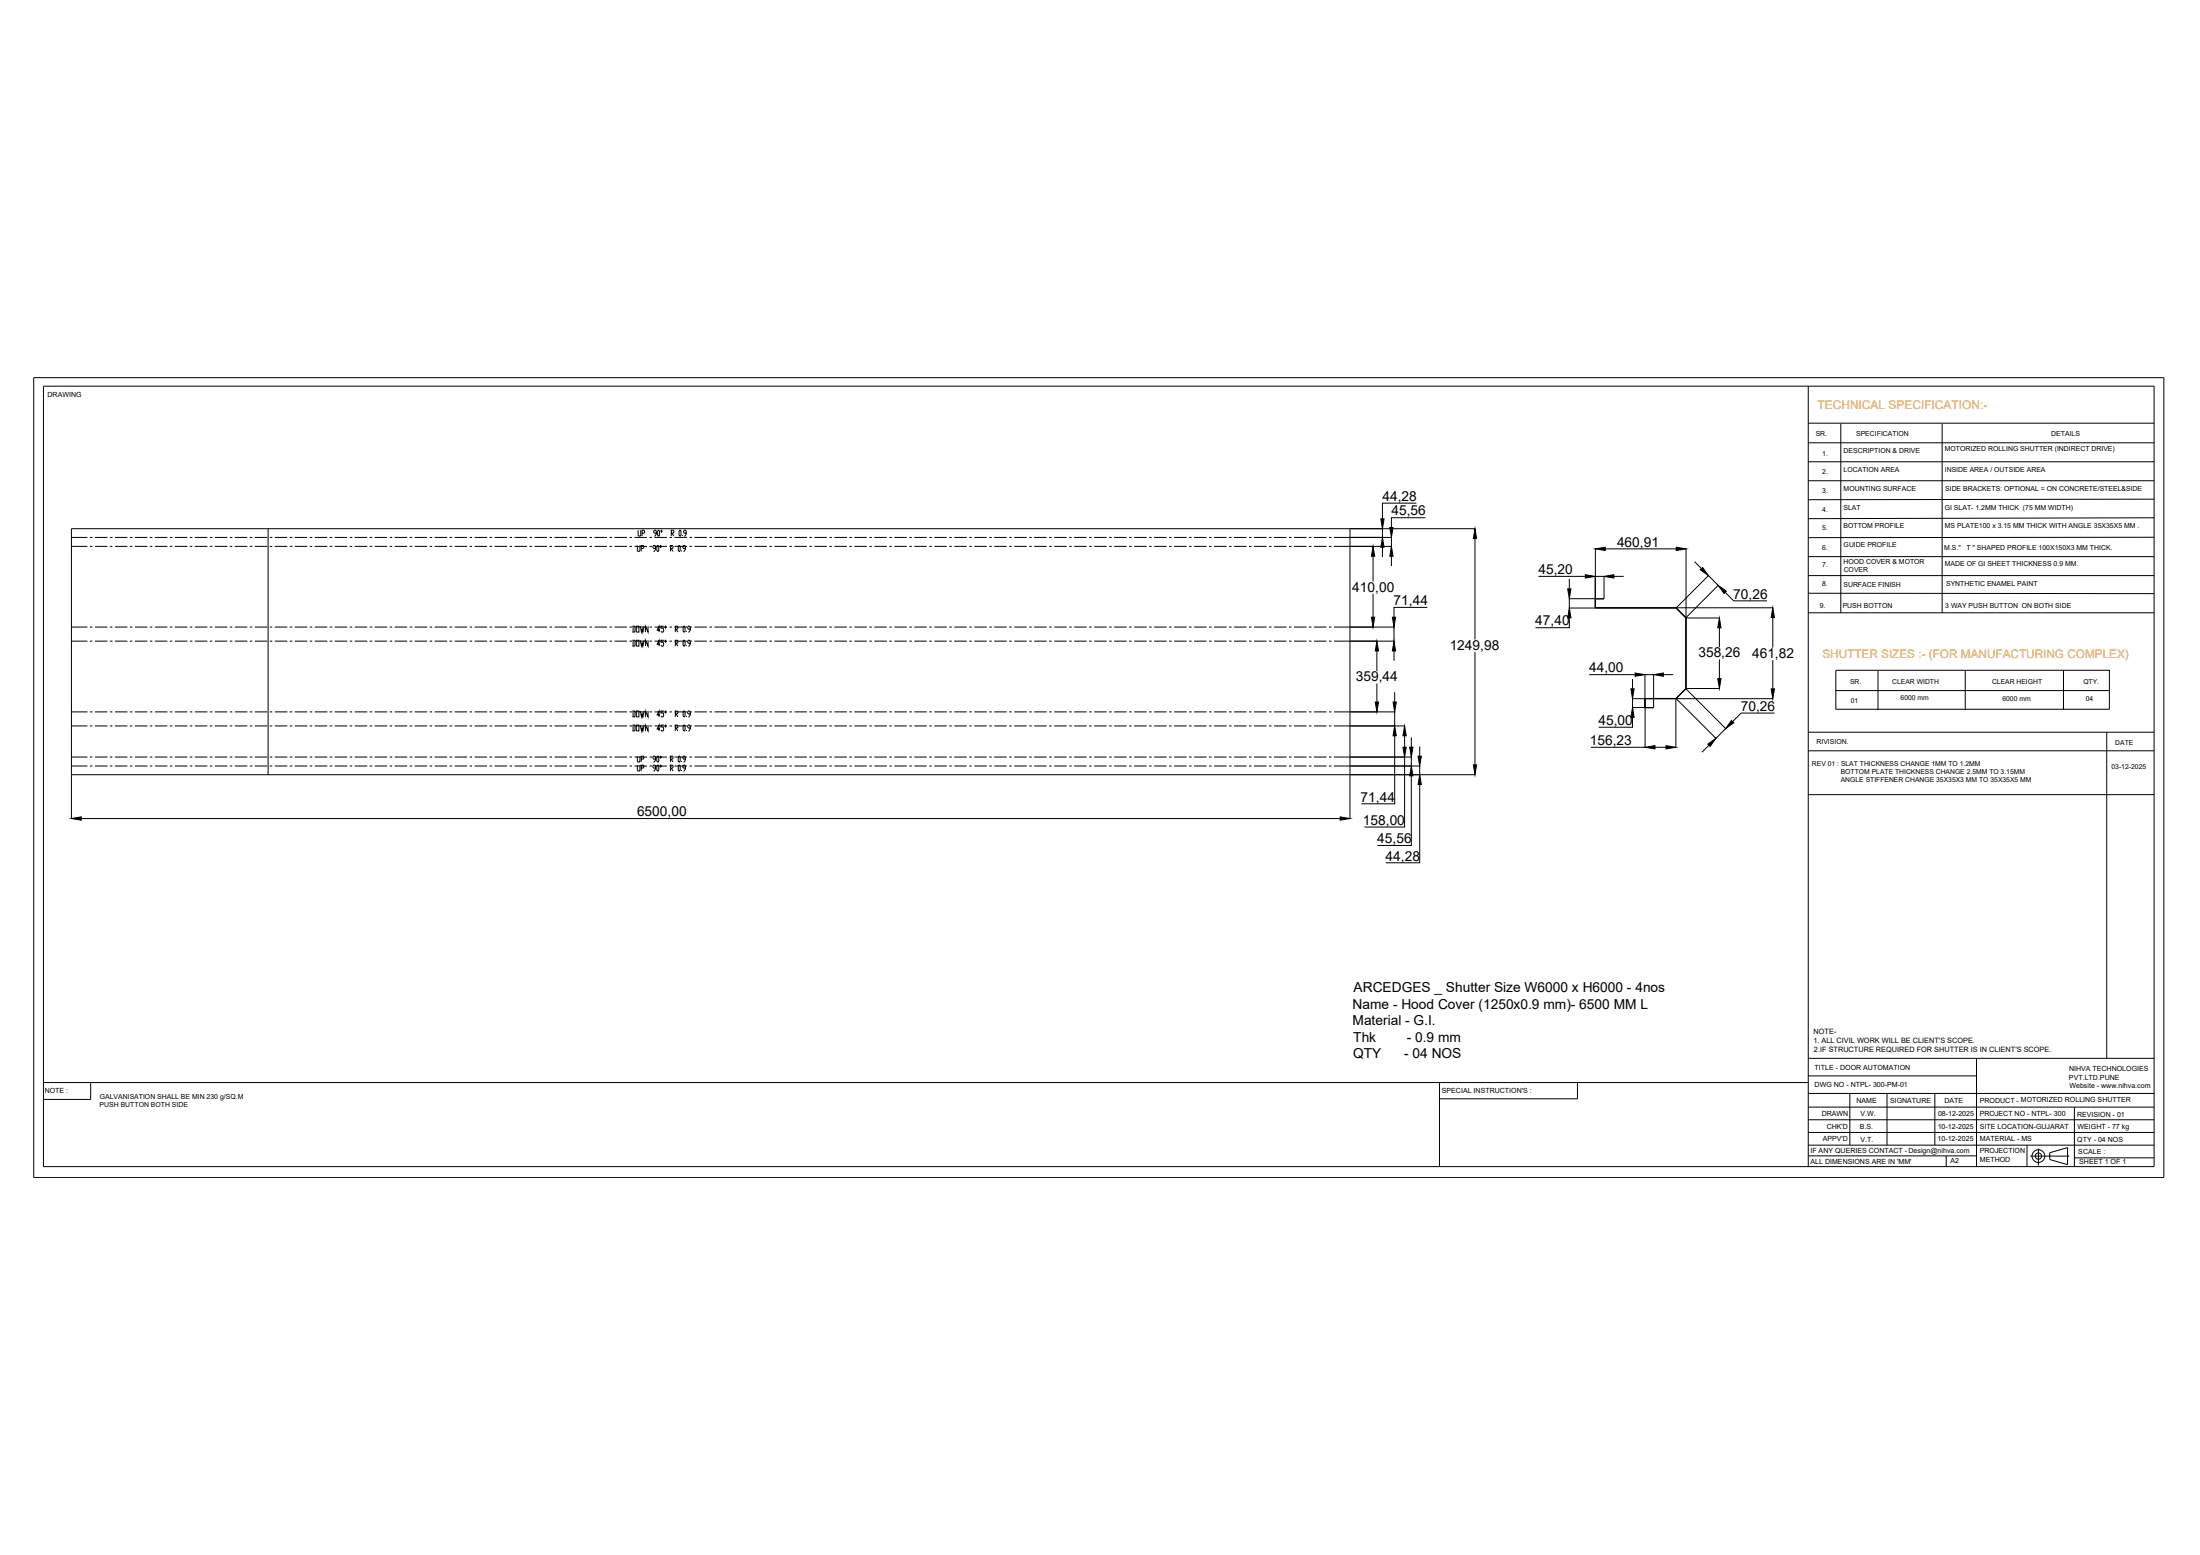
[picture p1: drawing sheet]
<svg xmlns="http://www.w3.org/2000/svg" width="841mm" height="594mm" viewBox="0 0 841 594" stroke-linecap="round" stroke-linejoin="round" font-family="sans-serif">
<!-- layer: 0 -->
<g fill="none" stroke="#000" stroke-width=".38">
<path d="M12.9 144.3h814.3v305.6h-814.3zM16.6 147.5h806.9v298.2h-806.9zM691.3 147.5v298.2M691.3 161.7h132.2M691.3 169.2h132.2M691.3 176.4h132.2M703.7 161.9v72.2M742.4 161.9v72.2M541.4 192.2h-12.9v6M544.9 197.8h-13v3.8M691.3 183.7h132.2M823.5 190.7l-132.2 .2"/>
<path d="M823.5 197.8l-132.3 .4M27.3 205.3h6.1M27.3 208.7h6.1M34.4 205.3h.9M34.4 208.7h.9M36.3 205.3h4.8M36.3 208.7h4.8M42 205.3h1M42 208.7h1M43.9 205.3h4.8M43.9 208.7h4.8M49.7 205.3h.9"/>
<path d="M49.7 208.7h.9M51.6 205.3h4.7M51.6 208.7h4.7M57.3 205.3h.9M57.3 208.7h.9M59.2 205.3h4.8M59.2 208.7h4.8M64.9 205.3h1M64.9 208.7h1M66.8 205.3h4.8M66.8 208.7h4.8M72.6 205.3h.9"/>
<path d="M72.6 208.7h.9M74.5 205.3h4.8M74.5 208.7h4.8M80.2 205.3h1M80.2 208.7h1M82.1 205.3h4.8M82.1 208.7h4.8M87.9 205.3h.9M87.9 208.7h.9M89.8 205.3h4.7M89.8 208.7h4.7M95.5 205.3h1"/>
<path d="M95.5 208.7h1M97.4 205.3h4.8M97.4 208.7h4.8M102.5 202v94M103.1 205.3h1M103.1 208.7h1M105 205.3h4.8M105 208.7h4.8M110.8 205.3h.9M110.8 208.7h.9M112.7 205.3h4.8M112.7 208.7h4.8"/>
<path d="M118.4 205.3h1M118.4 208.7h1M120.3 205.3h4.8M120.3 208.7h4.8M126.1 205.3h.9M126.1 208.7h.9M128 205.3h4.7M128 208.7h4.7M133.7 205.3h.9M133.7 208.7h.9M135.6 205.3h4.8M135.6 208.7h4.8"/>
<path d="M141.3 205.3h1M141.3 208.7h1M143.2 205.3h4.8M143.2 208.7h4.8M149 205.3h.9M149 208.7h.9M150.9 205.3h4.8M150.9 208.7h4.8M156.6 205.3h1M156.6 208.7h1M158.5 205.3h4.8M158.5 208.7h4.8"/>
<path d="M164.2 205.3h1M164.2 208.7h1M166.2 205.3h4.7M166.2 208.7h4.7M171.9 205.3h1M171.9 208.7h1M173.8 205.3h4.8M173.8 208.7h4.8M179.5 205.3h1M179.5 208.7h1M181.4 205.3h4.8M181.4 208.7h4.8"/>
<path d="M187.2 205.3h.9M187.2 208.7h.9M189.1 205.3h4.8M189.1 208.7h4.8M194.8 205.3h1M194.8 208.7h1M196.7 205.3h4.8M196.7 208.7h4.8M202.5 205.3h.9M202.5 208.7h.9M204.4 205.3h4.7M204.4 208.7h4.7"/>
<path d="M210.1 205.3h.9M210.1 208.7h.9M212 205.3h4.8M212 208.7h4.8M217.7 205.3h1M217.7 208.7h1M219.6 205.3h4.8M219.6 208.7h4.8M225.4 205.3h.9M225.4 208.7h.9M227.3 205.3h4.8M227.3 208.7h4.8"/>
<path d="M233 205.3h1M233 208.7h1M234.9 205.3h4.8M234.9 208.7h4.8M240.7 205.3h.9M240.7 208.7h.9M242.6 205.3h4.7M242.6 208.7h4.7M243.6 208.4v1.9l.3 .4h.5l.2-.4v-1.9M243.9 202.6v1.8l.3 .4h.5l.2-.4v-1.8M245.1 209.5h.8l.2-.3-.2-.8h-.8v2.3M245.4 203.7h.8l.2-.4-.2-.7h-.8v2.2"/>
<path d="M248.3 205.3h.9M248.3 208.7h.9M250.2 205.3h4.8M250.2 208.7h4.8M250.6 209.5h-.8l-.2-.3 .2-.8h.5l.3 .4v1.1l-.8 .8M250.9 203.7h-.7l-.3-.4 .3-.7h.5l.2 .3v1.2l-.7 .7M251.3 208.4l.5 .4v1.5l-.2 .4-.5-.4v-1.5zM251.6 202.6l.5 .3v1.5l-.2 .4-.5-.4v-1.5zM252.6 208.4l.2 .4-.2 .4-.3-.4zM252.9 202.6l.2 .3-.2 .4-.3-.4zM255.9 205.3h1M255.9 208.7h1"/>
<path d="M256.3 209.5h.8l.2-.3-.2-.8h-.8v2.3M256.6 209.5l.7 1.2M256.6 203.7h.8l.2-.4-.2-.7h-.8v2.2M256.9 203.7l.7 1.1M257.8 205.3h4.8M257.8 208.7h4.8M259.5 208.4l.5 .4v1.5l-.2 .4-.5-.4v-1.5zM259.8 202.6l.5 .3v1.5l-.2 .4-.5-.4v-1.5zM260.5 210.3v.4M260.8 204.4v.4M262 209.5h-.7l-.3-.3 .3-.8h.5l.2 .4v1.1l-.7 .8M262.3 203.7h-.7l-.3-.4 .3-.7h.5l.2 .3v1.2l-.7 .7"/>
<path d="M263.6 205.3h.9M263.6 208.7h.9M265.5 205.3h4.8M265.5 208.7h4.8M271.2 205.3h1M271.2 208.7h1M273.1 205.3h4.8M273.1 208.7h4.8M278.9 205.3h.9M278.9 208.7h.9M280.8 205.3h4.7M280.8 208.7h4.7"/>
<path d="M286.5 205.3h1M286.5 208.7h1M288.4 205.3h4.8M288.4 208.7h4.8M294.1 205.3h1M294.1 208.7h1M296 205.3h4.8M296 208.7h4.8M301.8 205.3h.9M301.8 208.7h.9M303.7 205.3h4.8M303.7 208.7h4.8"/>
<path d="M309.4 205.3h1M309.4 208.7h1M311.3 205.3h4.8M311.3 208.7h4.8M317.1 205.3h.9M317.1 208.7h.9M319 205.3h4.7M319 208.7h4.7M324.7 205.3h.9M324.7 208.7h.9M326.6 205.3h4.8M326.6 208.7h4.8"/>
<path d="M332.3 205.3h1M332.3 208.7h1M334.2 205.3h4.8M334.2 208.7h4.8M340 205.3h.9M340 208.7h.9M341.9 205.3h4.8M341.9 208.7h4.8M347.6 205.3h1M347.6 208.7h1M349.5 205.3h4.8M349.5 208.7h4.8"/>
<path d="M355.2 205.3h1M355.2 208.7h1M357.2 205.3h4.7M357.2 208.7h4.7M362.9 205.3h.9M362.9 208.7h.9M364.8 205.3h4.8M364.8 208.7h4.8M370.5 205.3h1M370.5 208.7h1M372.4 205.3h4.8M372.4 208.7h4.8"/>
<path d="M378.2 205.3h.9M378.2 208.7h.9M380.1 205.3h4.8M380.1 208.7h4.8M385.8 205.3h1M385.8 208.7h1M387.7 205.3h4.8M387.7 208.7h4.8M393.5 205.3h.9M393.5 208.7h.9M395.4 205.3h4.7M395.4 208.7h4.7"/>
<path d="M401.1 205.3h.9M401.1 208.7h.9M403 205.3h4.8M403 208.7h4.8M408.7 205.3h1M408.7 208.7h1M410.6 205.3h4.8M410.6 208.7h4.8M416.4 205.3h.9M416.4 208.7h.9M418.3 205.3h4.8M418.3 208.7h4.8"/>
<path d="M424 205.3h1M424 208.7h1M425.9 205.3h4.8M425.9 208.7h4.8M431.6 205.3h1M431.6 208.7h1M433.6 205.3h4.7M433.6 208.7h4.7M439.3 205.3h.9M439.3 208.7h.9M441.2 205.3h4.8M441.2 208.7h4.8"/>
<path d="M446.9 205.3h1M446.9 208.7h1M448.8 205.3h4.8M448.8 208.7h4.8M454.6 205.3h.9M454.6 208.7h.9M456.5 205.3h4.7M456.5 208.7h4.7M462.2 205.3h1M462.2 208.7h1M464.1 205.3h4.8M464.1 208.7h4.8"/>
<path d="M469.9 205.3h.9M469.9 208.7h.9M471.8 205.3h4.7M471.8 208.7h4.7M477.5 205.3h.9M477.5 208.7h.9M479.4 205.3h4.8M479.4 208.7h4.8M485.1 205.3h1M485.1 208.7h1M487 205.3h4.8M487 208.7h4.8"/>
<path d="M492.8 205.3h.9M492.8 208.7h.9M494.7 205.3h4.8M494.7 208.7h4.8M500.4 205.3h1M500.4 208.7h1M502.3 205.3h4.8M502.3 208.7h4.8M508 205.3h1M508 208.7h1M510 205.3h22l-.1 3.4h-21.9M516.1 202v110.8"/>
<path d="M524.9 212.5v9.6M528.5 202v3.3M528.5 209.1v3.7M531.9 212.5v3.8M563.9 205.7v38.6M563.9 202h-536.6v110.8M609.9 209.6l-.1 22.5M613.6 209.7h27.2M644.5 209.6v53.4l-3.7 3.9M647.8 214.6l2.6 2.6M653.1 219.9l3.7 3.7M653.2 219.9l-12.5 12.4"/>
<path d="M691.2 212.7h132.3M691.2 219.9h132.3M823.5 205.3l-132.3 .1M27.3 239.6h6.1M34.4 239.6h.9M36.3 239.6h4.8M42 239.6h1M43.9 239.6h4.8M49.7 239.6h.9M51.6 239.6h4.7M57.3 239.6h.9M59.2 239.6h4.8"/>
<path d="M64.9 239.6h1M66.8 239.6h4.8M72.6 239.6h.9M74.5 239.6h4.8M80.2 239.6h1M82.1 239.6h4.8M87.9 239.6h.9M89.8 239.6h4.7M95.5 239.6h1M97.4 239.6h4.8M103.1 239.6h1M105 239.6h4.8"/>
<path d="M110.8 239.6h.9M112.7 239.6h4.8M118.4 239.6h1M120.3 239.6h4.8M126.1 239.6h.9M128 239.6h4.7M133.7 239.6h.9M135.6 239.6h4.8M141.3 239.6h1M143.2 239.6h4.8M149 239.6h.9M150.9 239.6h4.8"/>
<path d="M156.6 239.6h1M158.5 239.6h4.8M164.2 239.6h1M166.2 239.6h4.7M171.9 239.6h1M173.8 239.6h4.8M179.5 239.6h1M181.4 239.6h4.8M187.2 239.6h.9M189.1 239.6h4.8M194.8 239.6h1M196.7 239.6h4.8"/>
<path d="M202.5 239.6h.9M204.4 239.6h4.7M210.1 239.6h.9M212 239.6h4.8M217.7 239.6h1M219.6 239.6h4.8M225.4 239.6h.9M227.3 239.6h4.8M233 239.6h1M234.9 239.6h4.8M240.7 239.6h.9M241.8 239.2h.7l.3 .4v1.5l-.3 .4h-.7"/>
<path d="M242 239.2v2.3M242.6 239.6h4.7M243.3 239.2h.9v2.3h-.9zM244.7 239.2l.5 2.3 .3-1.1 .2 1.1 .5-2.3M247.7 239.2v2.3l-1-2.3v2.3M248.3 239.6h.9M250.2 239.6h4.8M253.7 239.2h-1v.8h.7l.3 1.1-.3 .4h-.5l-.2-.4M254.4 239.2l.3 .4-.3 .4-.2-.4zM255.9 239.6h1M257.8 239.6h4.8M261.4 239.2l.5 .4v1.5l-.3 .4-.5-.4v-1.5z"/>
<path d="M263.6 239.6h.9M265.5 239.6h4.8M271.2 239.6h1M273.1 239.6h4.8M278.9 239.6h.9M280.8 239.6h4.7M286.5 239.6h1M288.4 239.6h4.8M294.1 239.6h1M296 239.6h4.8M301.8 239.6h.9M303.7 239.6h4.8"/>
<path d="M309.4 239.6h1M311.3 239.6h4.8M317.1 239.6h.9M319 239.6h4.7M324.7 239.6h.9M326.6 239.6h4.8M332.3 239.6h1M334.2 239.6h4.8M340 239.6h.9M341.9 239.6h4.8M347.6 239.6h1M349.5 239.6h4.8"/>
<path d="M355.2 239.6h1M357.2 239.6h4.7M362.9 239.6h.9M364.8 239.6h4.8M370.5 239.6h1M372.4 239.6h4.8M378.2 239.6h.9M380.1 239.6h4.8M385.8 239.6h1M387.7 239.6h4.8M393.5 239.6h.9M395.4 239.6h4.7"/>
<path d="M401.1 239.6h.9M403 239.6h4.8M408.7 239.6h1M410.6 239.6h4.8M416.4 239.6h.9M418.3 239.6h4.8M424 239.6h1M425.9 239.6h4.8M431.6 239.6h1M433.6 239.6h4.7M439.3 239.6h.9M441.2 239.6h4.8"/>
<path d="M446.9 239.6h1M448.8 239.6h4.8M454.6 239.6h.9M456.5 239.6h4.7M462.2 239.6h1M464.1 239.6h4.8M469.9 239.6h.9M471.8 239.6h4.7M477.5 239.6h.9M479.4 239.6h4.8M485.1 239.6h1M487 239.6h4.8"/>
<path d="M492.8 239.6h.9M494.7 239.6h4.8M500.4 239.6h1M502.3 239.6h4.8M508 239.6h1M510 239.6h23M524.9 226.9v8.9M532.9 239.6v5.3M545.7 232.1h-12.8v3.7M588.1 220.2h17.9M599.8 232.3h40.8M599.8 228.7h13.4"/>
<path d="M599.9 236.1v3.7h-12.9M599.9 221.2v3.8M599.9 228.7v3.6M609.8 232.1l.2 .1M609.8 228.9h.1M609.8 232.1h.1M609.8 220.2h3.4M609.9 232.1l.1 .1M610 228.8l-.1 .1M610 228.8l-.2 .1M610 232.2h67.8M613.2 220.1v8.7h-3.2"/>
<path d="M617 220.2h3.7M640.6 232.3h.1M640.7 232.3l3.7 3.8M640.8 232.2l-.2 .1M640.8 232.3l3.7 3.8M644.4 236v.1M644.5 236.1h12.9M644.5 236.1v26.9M656.9 223.6l-12.5 12.5M657.3 239.9v7.3M659.5 226.3l3.3 3.3h12.7M677.7 236v11.4"/>
<path d="M691.2 226.6l132.3 .2M691.3 234.1h132.2M27.3 244.9h6.1M34.4 244.9h.9M36.3 244.9h4.8M42 244.9h1M43.9 244.9h4.8M49.7 244.9h.9M51.6 244.9h4.7M57.3 244.9h.9M59.2 244.9h4.8M64.9 244.9h1"/>
<path d="M66.8 244.9h4.8M72.6 244.9h.9M74.5 244.9h4.8M80.2 244.9h1M82.1 244.9h4.8M87.9 244.9h.9M89.8 244.9h4.7M95.5 244.9h1M97.4 244.9h4.8M103.1 244.9h1M105 244.9h4.8M110.8 244.9h.9"/>
<path d="M112.7 244.9h4.8M118.4 244.9h1M120.3 244.9h4.8M126.1 244.9h.9M128 244.9h4.7M133.7 244.9h.9M135.6 244.9h4.8M141.3 244.9h1M143.2 244.9h4.8M149 244.9h.9M150.9 244.9h4.8M156.6 244.9h1"/>
<path d="M158.5 244.9h4.8M164.2 244.9h1M166.2 244.9h4.7M171.9 244.9h1M173.8 244.9h4.8M179.5 244.9h1M181.4 244.9h4.8M187.2 244.9h.9M189.1 244.9h4.8M194.8 244.9h1M196.7 244.9h4.8M202.5 244.9h.9"/>
<path d="M204.4 244.9h4.7M210.1 244.9h.9M212 244.9h4.8M217.7 244.9h1M219.6 244.9h4.8M225.4 244.9h.9M227.3 244.9h4.8M233 244.9h1M234.9 244.9h4.8M240.7 244.9h.9M241.8 244.6h.7l.3 .4v1.5l-.3 .4h-.7M242 244.6v2.3"/>
<path d="M242.6 244.9h4.7M243.3 244.6h.9v2.3h-.9zM244.7 244.6l.5 2.3 .3-1.2 .2 1.2 .5-2.3M247.7 244.6v2.3l-1-2.3v2.3M248.3 244.9h.9M250.2 244.9h4.8M252.2 240.7h-1l.8-1.5v2.3M252.2 246.1h-1l.8-1.5v2.3M253.7 244.6h-1v.8h.7l.3 1.1-.3 .4h-.5l-.2-.4M254.4 244.6l.3 .4-.3 .4-.2-.4zM255.9 244.9h1M257.8 244.9h4.8"/>
<path d="M258.2 240.4h.7l.3-.4-.3-.8h-.7v2.3M258.2 245.7h.7l.3-.3-.3-.8h-.7v2.3M258.4 240.4l.8 1.1M258.4 245.7l.8 1.2M261.4 244.6l.5 .4v1.5l-.3 .4-.5-.4v-1.5zM262.4 241.1v.4M262.4 246.5v.4M263.6 244.9h.9M263.9 240.4h-.8l-.2-.4 .2-.8h.5l.3 .4v1.1l-.8 .8M263.9 245.7h-.8l-.2-.3 .2-.8h.5l.3 .4v1.1l-.8 .8M265.5 244.9h4.8M271.2 244.9h1"/>
<path d="M273.1 244.9h4.8M278.9 244.9h.9M280.8 244.9h4.7M286.5 244.9h1M288.4 244.9h4.8M294.1 244.9h1M296 244.9h4.8M301.8 244.9h.9M303.7 244.9h4.8M309.4 244.9h1M311.3 244.9h4.8M317.1 244.9h.9"/>
<path d="M319 244.9h4.7M324.7 244.9h.9M326.6 244.9h4.8M332.3 244.9h1M334.2 244.9h4.8M340 244.9h.9M341.9 244.9h4.8M347.6 244.9h1M349.5 244.9h4.8M355.2 244.9h1M357.2 244.9h4.7M362.9 244.9h.9"/>
<path d="M364.8 244.9h4.8M370.5 244.9h1M372.4 244.9h4.8M378.2 244.9h.9M380.1 244.9h4.8M385.8 244.9h1M387.7 244.9h4.8M393.5 244.9h.9M395.4 244.9h4.7M401.1 244.9h.9M403 244.9h4.8M408.7 244.9h1"/>
<path d="M410.6 244.9h4.8M416.4 244.9h.9M418.3 244.9h4.8M424 244.9h1M425.9 244.9h4.8M431.6 244.9h1M433.6 244.9h4.7M439.3 244.9h.9M441.2 244.9h4.8M446.9 244.9h1M448.8 244.9h4.8M454.6 244.9h.9"/>
<path d="M456.5 244.9h4.7M462.2 244.9h1M464.1 244.9h4.8M469.9 244.9h.9M471.8 244.9h4.7M477.5 244.9h.9M479.4 244.9h4.8M485.1 244.9h1M487 244.9h4.8M492.8 244.9h.9M494.7 244.9h4.8M500.4 244.9h1"/>
<path d="M502.3 244.9h4.8M508 244.9h1M510 244.9h23M526.4 248.7v7.7M532.9 248.7v3.8M563.9 249.1v43.1M607.5 257.8h17.6M624.1 259.4v3.8M628.8 257.7l.1 27.9M628.8 257.8h3.3M632.1 257.7v12.7h-3.3l-.1-3.4M635.9 257.8h3.8"/>
<path d="M657.3 251.9v7.4M677.7 252.1v11.1M701.8 256.1h104.6v14.9h-104.6zM717.9 256.4v14.9M751.3 256.4v14.9M788.8 256.1v14.9M27.3 272h6.1M27.3 277.3h6.1M34.4 272h.9M34.4 277.3h.9M36.3 272h4.8M36.3 277.3h4.8"/>
<path d="M42 272h1M42 277.3h1M43.9 272h4.8M43.9 277.3h4.8M49.7 272h.9M49.7 277.3h.9M51.6 272h4.7M51.6 277.3h4.7M57.3 272h.9M57.3 277.3h.9M59.2 272h4.8M59.2 277.3h4.8"/>
<path d="M64.9 272h1M64.9 277.3h1M66.8 272h4.8M66.8 277.3h4.8M72.6 272h.9M72.6 277.3h.9M74.5 272h4.8M74.5 277.3h4.8M80.2 272h1M80.2 277.3h1M82.1 272h4.8M82.1 277.3h4.8"/>
<path d="M87.9 272h.9M87.9 277.3h.9M89.8 272h4.7M89.8 277.3h4.7M95.5 272h1M95.5 277.3h1M97.4 272h4.8M97.4 277.3h4.8M103.1 272h1M103.1 277.3h1M105 272h4.8M105 277.3h4.8"/>
<path d="M110.8 272h.9M110.8 277.3h.9M112.7 272h4.8M112.7 277.3h4.8M118.4 272h1M118.4 277.3h1M120.3 272h4.8M120.3 277.3h4.8M126.1 272h.9M126.1 277.3h.9M128 272h4.7M128 277.3h4.7"/>
<path d="M133.7 272h.9M133.7 277.3h.9M135.6 272h4.8M135.6 277.3h4.8M141.3 272h1M141.3 277.3h1M143.2 272h4.8M143.2 277.3h4.8M149 272h.9M149 277.3h.9M150.9 272h4.8M150.9 277.3h4.8"/>
<path d="M156.6 272h1M156.6 277.3h1M158.5 272h4.8M158.5 277.3h4.8M164.2 272h1M164.2 277.3h1M166.2 272h4.7M166.2 277.3h4.7M171.9 272h1M171.9 277.3h1M173.8 272h4.8M173.8 277.3h4.8"/>
<path d="M179.5 272h1M179.5 277.3h1M181.4 272h4.8M181.4 277.3h4.8M187.2 272h.9M187.2 277.3h.9M189.1 272h4.8M189.1 277.3h4.8M194.8 272h1M194.8 277.3h1M196.7 272h4.8M196.7 277.3h4.8"/>
<path d="M202.5 272h.9M202.5 277.3h.9M204.4 272h4.7M204.4 277.3h4.7M210.1 272h.9M210.1 277.3h.9M212 272h4.8M212 277.3h4.8M217.7 272h1M217.7 277.3h1M219.6 272h4.8M219.6 277.3h4.8"/>
<path d="M225.4 272h.9M225.4 277.3h.9M227.3 272h4.8M227.3 277.3h4.8M233 272h1M233 277.3h1M234.9 272h4.8M234.9 277.3h4.8M240.7 272h.9M240.7 277.3h.9M241.8 271.6h.7l.3 .4v1.5l-.3 .4h-.7M241.8 277h.7l.3 .4v1.5l-.3 .4h-.7"/>
<path d="M242 271.6v2.3M242 277v2.3M242.6 272h4.7M242.6 277.3h4.7M243.3 271.6h.9v2.3h-.9zM243.3 277h.9v2.3h-.9zM244.7 271.6l.5 2.3 .3-1.1 .2 1.1 .5-2.3M244.7 277l.5 2.3 .3-1.2 .2 1.2 .5-2.3M247.7 271.6v2.3l-1-2.3v2.3M247.7 277v2.3l-1-2.3v2.3M248.3 272h.9M248.3 277.3h.9"/>
<path d="M250.2 272h4.8M250.2 277.3h4.8M252.2 273.1h-1l.8-1.5v2.3M252.2 278.5h-1l.8-1.5v2.3M253.7 271.6h-1v.8h.7l.3 .4-.3 1.1h-.5l-.2-.4M253.7 277h-1v.8h.7l.3 .3-.3 1.2h-.5l-.2-.4M254.4 271.6l.3 .4-.3 .4-.2-.4zM254.4 277l.3 .4-.3 .4-.2-.4zM255.9 272h1M255.9 277.3h1M257.8 272h4.8M257.8 277.3h4.8"/>
<path d="M258.2 272.8h.7l.3-.4-.3-.8h-.7v2.3M258.2 278.1h.7l.3-.3-.3-.8h-.7v2.3M258.4 272.8l.8 1.1M258.4 278.1l.8 1.2M261.4 271.6l.5 .4v1.5l-.3 .4-.5-.4v-1.5zM261.4 277l.5 .4v1.5l-.3 .4-.5-.4v-1.5zM262.4 273.5v.4M262.4 278.9v.4M263.6 272h.9M263.6 277.3h.9M263.9 272.8h-.8l-.2-.4 .2-.8h.5l.3 .4v1.1l-.8 .8M263.9 278.1h-.8l-.2-.3 .2-.8h.5l.3 .4v1.1l-.8 .8"/>
<path d="M265.5 272h4.8M265.5 277.3h4.8M271.2 272h1M271.2 277.3h1M273.1 272h4.8M273.1 277.3h4.8M278.9 272h.9M278.9 277.3h.9M280.8 272h4.7M280.8 277.3h4.7M286.5 272h1M286.5 277.3h1"/>
<path d="M288.4 272h4.8M288.4 277.3h4.8M294.1 272h1M294.1 277.3h1M296 272h4.8M296 277.3h4.8M301.8 272h.9M301.8 277.3h.9M303.7 272h4.8M303.7 277.3h4.8M309.4 272h1M309.4 277.3h1"/>
<path d="M311.3 272h4.8M311.3 277.3h4.8M317.1 272h.9M317.1 277.3h.9M319 272h4.7M319 277.3h4.7M324.7 272h.9M324.7 277.3h.9M326.6 272h4.8M326.6 277.3h4.8M332.3 272h1M332.3 277.3h1"/>
<path d="M334.2 272h4.8M334.2 277.3h4.8M340 272h.9M340 277.3h.9M341.9 272h4.8M341.9 277.3h4.8M347.6 272h1M347.6 277.3h1M349.5 272h4.8M349.5 277.3h4.8M355.2 272h1M355.2 277.3h1"/>
<path d="M357.2 272h4.7M357.2 277.3h4.7M362.9 272h.9M362.9 277.3h.9M364.8 272h4.8M364.8 277.3h4.8M370.5 272h1M370.5 277.3h1M372.4 272h4.8M372.4 277.3h4.8M378.2 272h.9M378.2 277.3h.9"/>
<path d="M380.1 272h4.8M380.1 277.3h4.8M385.8 272h1M385.8 277.3h1M387.7 272h4.8M387.7 277.3h4.8M393.5 272h.9M393.5 277.3h.9M395.4 272h4.7M395.4 277.3h4.7M401.1 272h.9M401.1 277.3h.9"/>
<path d="M403 272h4.8M403 277.3h4.8M408.7 272h1M408.7 277.3h1M410.6 272h4.8M410.6 277.3h4.8M416.4 272h.9M416.4 277.3h.9M418.3 272h4.8M418.3 277.3h4.8M424 272h1M424 277.3h1"/>
<path d="M425.9 272h4.8M425.9 277.3h4.8M431.6 272h1M431.6 277.3h1M433.6 272h4.7M433.6 277.3h4.7M439.3 272h.9M439.3 277.3h.9M441.2 272h4.8M441.2 277.3h4.8M446.9 272h1M446.9 277.3h1"/>
<path d="M448.8 272h4.8M448.8 277.3h4.8M454.6 272h.9M454.6 277.3h.9M456.5 272h4.7M456.5 277.3h4.7M462.2 272h1M462.2 277.3h1M464.1 272h4.8M464.1 277.3h4.8M469.9 272h.9M469.9 277.3h.9"/>
<path d="M471.8 272h4.7M471.8 277.3h4.7M477.5 272h.9M477.5 277.3h.9M479.4 272h4.8M479.4 277.3h4.8M485.1 272h1M485.1 277.3h1M487 272h4.8M487 277.3h4.8M492.8 272h.9M492.8 277.3h.9"/>
<path d="M494.7 272h4.8M494.7 277.3h4.8M500.4 272h1M500.4 277.3h1M502.3 272h4.8M502.3 277.3h4.8M508 272h1M508 277.3h1M510 272h23.2M510 277.3h27M526.4 261.1v7.1M533.2 264.4v3.8"/>
<path d="M533.2 272v5.3M624 266.9h53.8M624 270.3h8.1M624.1 274.1v3.7h-13M624.1 266.9v3.4M628.8 270.2l.1 .1M628.9 266.9l-.2 .1M640.6 266.8l-11.9 .2M640.6 266.8v18.8M640.7 266.8h-.1M640.7 266.8l15.3 15.3 3.7-3.8M640.8 266.9h-.2"/>
<path d="M644.4 263.1l15.4 15.3M644.4 263.1l-3.7 3.7M644.4 263v.1M644.5 263h12.9M678.4 272.4h-12.8l-3.2 3.3M691.3 279.7h132.2M701.8 263.8h104.6M805.4 279.7v124.6M27.3 289.2h6.1M27.3 292.7h6.1M27.3 296h536.6M34.4 289.2h.9"/>
<path d="M34.4 292.7h.9M36.3 289.2h4.8M36.3 292.7h4.8M42 289.2h1M42 292.7h1M43.9 289.2h4.8M43.9 292.7h4.8M49.7 289.2h.9M49.7 292.7h.9M51.6 289.2h4.7M51.6 292.7h4.7M57.3 289.2h.9"/>
<path d="M57.3 292.7h.9M59.2 289.2h4.8M59.2 292.7h4.8M64.9 289.2h1M64.9 292.7h1M66.8 289.2h4.8M66.8 292.7h4.8M72.6 289.2h.9M72.6 292.7h.9M74.5 289.2h4.8M74.5 292.7h4.8M80.2 289.2h1"/>
<path d="M80.2 292.7h1M82.1 289.2h4.8M82.1 292.7h4.8M87.9 289.2h.9M87.9 292.7h.9M89.8 289.2h4.7M89.8 292.7h4.7M95.5 289.2h1M95.5 292.7h1M97.4 289.2h4.8M97.4 292.7h4.8M103.1 289.2h1"/>
<path d="M103.1 292.7h1M105 289.2h4.8M105 292.7h4.8M110.8 289.2h.9M110.8 292.7h.9M112.7 289.2h4.8M112.7 292.7h4.8M118.4 289.2h1M118.4 292.7h1M120.3 289.2h4.8M120.3 292.7h4.8M126.1 289.2h.9"/>
<path d="M126.1 292.7h.9M128 289.2h4.7M128 292.7h4.7M133.7 289.2h.9M133.7 292.7h.9M135.6 289.2h4.8M135.6 292.7h4.8M141.3 289.2h1M141.3 292.7h1M143.2 289.2h4.8M143.2 292.7h4.8M149 289.2h.9"/>
<path d="M149 292.7h.9M150.9 289.2h4.8M150.9 292.7h4.8M156.6 289.2h1M156.6 292.7h1M158.5 289.2h4.8M158.5 292.7h4.8M164.2 289.2h1M164.2 292.7h1M166.2 289.2h4.7M166.2 292.7h4.7M171.9 289.2h1"/>
<path d="M171.9 292.7h1M173.8 289.2h4.8M173.8 292.7h4.8M179.5 289.2h1M179.5 292.7h1M181.4 289.2h4.8M181.4 292.7h4.8M187.2 289.2h.9M187.2 292.7h.9M189.1 289.2h4.8M189.1 292.7h4.8M194.8 289.2h1"/>
<path d="M194.8 292.7h1M196.7 289.2h4.8M196.7 292.7h4.8M202.5 289.2h.9M202.5 292.7h.9M204.4 289.2h4.7M204.4 292.7h4.7M210.1 289.2h.9M210.1 292.7h.9M212 289.2h4.8M212 292.7h4.8M217.7 289.2h1"/>
<path d="M217.7 292.7h1M219.6 289.2h4.8M219.6 292.7h4.8M225.4 289.2h.9M225.4 292.7h.9M227.3 289.2h4.8M227.3 292.7h4.8M233 289.2h1M233 292.7h1M234.9 289.2h4.8M234.9 292.7h4.8M240.7 289.2h.9"/>
<path d="M240.7 292.7h.9M242.6 289.2h4.7M242.6 292.7h4.7M243.6 288.9v1.9l.3 .3h.5l.2-.3v-1.9M243.6 292.3v1.9l.3 .4h.5l.2-.4v-1.9M245.1 290h.8l.2-.4-.2-.7h-.8v2.2M245.1 293.4h.8l.2-.3-.2-.8h-.8v2.3M248.3 289.2h.9M248.3 292.7h.9M250.2 289.2h4.8M250.2 292.7h4.8M250.6 290h-.8l-.2-.4 .2-.7h.5l.3 .4v1.1l-.8 .7"/>
<path d="M250.6 293.4h-.8l-.2-.3 .2-.8h.5l.3 .4v1.1l-.8 .8M251.3 288.9l.5 .4v1.5l-.2 .3-.5-.3v-1.5zM251.3 292.3l.5 .4v1.5l-.2 .4-.5-.4v-1.5zM252.6 288.9l.2 .4-.2 .3-.3-.3zM252.6 292.3l.2 .4-.2 .4-.3-.4zM255.9 289.2h1M255.9 292.7h1M256.3 290h.8l.2-.4-.2-.7h-.8v2.2M256.3 293.4h.8l.2-.3-.2-.8h-.8v2.3M256.6 290l.7 1.1M256.6 293.4l.7 1.2M257.8 289.2h4.8"/>
<path d="M257.8 292.7h4.8M259.5 288.9l.5 .4v1.5l-.2 .3-.5-.3v-1.5zM259.5 292.3l.5 .4v1.5l-.2 .4-.5-.4v-1.5zM260.5 290.8v.3M260.5 294.2v.4M262 290h-.7l-.3-.4 .3-.7h.5l.2 .4v1.1l-.7 .7M262 293.4h-.7l-.3-.3 .3-.8h.5l.2 .4v1.1l-.7 .8M263.6 289.2h.9M263.6 292.7h.9M265.5 289.2h4.8M265.5 292.7h4.8M271.2 289.2h1"/>
<path d="M271.2 292.7h1M273.1 289.2h4.8M273.1 292.7h4.8M278.9 289.2h.9M278.9 292.7h.9M280.8 289.2h4.7M280.8 292.7h4.7M286.5 289.2h1M286.5 292.7h1M288.4 289.2h4.8M288.4 292.7h4.8M294.1 289.2h1"/>
<path d="M294.1 292.7h1M296 289.2h4.8M296 292.7h4.8M301.8 289.2h.9M301.8 292.7h.9M303.7 289.2h4.8M303.7 292.7h4.8M309.4 289.2h1M309.4 292.7h1M311.3 289.2h4.8M311.3 292.7h4.8M317.1 289.2h.9"/>
<path d="M317.1 292.7h.9M319 289.2h4.7M319 292.7h4.7M324.7 289.2h.9M324.7 292.7h.9M326.6 289.2h4.8M326.6 292.7h4.8M332.3 289.2h1M332.3 292.7h1M334.2 289.2h4.8M334.2 292.7h4.8M340 289.2h.9"/>
<path d="M340 292.7h.9M341.9 289.2h4.8M341.9 292.7h4.8M347.6 289.2h1M347.6 292.7h1M349.5 289.2h4.8M349.5 292.7h4.8M355.2 289.2h1M355.2 292.7h1M357.2 289.2h4.7M357.2 292.7h4.7M362.9 289.2h.9"/>
<path d="M362.9 292.7h.9M364.8 289.2h4.8M364.8 292.7h4.8M370.5 289.2h1M370.5 292.7h1M372.4 289.2h4.8M372.4 292.7h4.8M378.2 289.2h.9M378.2 292.7h.9M380.1 289.2h4.8M380.1 292.7h4.8M385.8 289.2h1"/>
<path d="M385.8 292.7h1M387.7 289.2h4.8M387.7 292.7h4.8M393.5 289.2h.9M393.5 292.7h.9M395.4 289.2h4.7M395.4 292.7h4.7M401.1 289.2h.9M401.1 292.7h.9M403 289.2h4.8M403 292.7h4.8M408.7 289.2h1"/>
<path d="M408.7 292.7h1M410.6 289.2h4.8M410.6 292.7h4.8M416.4 289.2h.9M416.4 292.7h.9M418.3 289.2h4.8M418.3 292.7h4.8M424 289.2h1M424 292.7h1M425.9 289.2h4.8M425.9 292.7h4.8M431.6 289.2h1"/>
<path d="M431.6 292.7h1M433.6 289.2h4.7M433.6 292.7h4.7M439.3 289.2h.9M439.3 292.7h.9M441.2 289.2h4.8M441.2 292.7h4.8M446.9 289.2h1M446.9 292.7h1M448.8 289.2h4.8M448.8 292.7h4.8M454.6 289.2h.9"/>
<path d="M454.6 292.7h.9M456.5 289.2h4.7M456.5 292.7h4.7M462.2 289.2h1M462.2 292.7h1M464.1 289.2h4.8M464.1 292.7h4.8M469.9 289.2h.9M469.9 292.7h.9M471.8 289.2h4.7M471.8 292.7h4.7M477.5 289.2h.9"/>
<path d="M477.5 292.7h.9M479.4 289.2h4.8M479.4 292.7h4.8M485.1 289.2h1M485.1 292.7h1M487 289.2h4.8M487 292.7h4.8M492.8 289.2h.9M492.8 292.7h.9M494.7 289.2h4.8M494.7 292.7h4.8M500.4 289.2h1"/>
<path d="M500.4 292.7h1M502.3 289.2h4.8M502.3 292.7h4.8M508 289.2h1M508 292.7h1M510 289.2h29.6M510 292.7h32.8M533.2 281.1v26h-12.8M537 289.2v26.8h-15.4M537 281.1v4.4M539.5 296.4v26.6h-12.9M539.5 281.7v3.8"/>
<path d="M539.5 289.2v3.5M542.7 299.7v29.9h-12.9M542.7 285.1v3.8M542.7 292.7v3.3M608.2 285.5h20.7M632.7 285.5h4.2M653.3 284.7l-2.7 2.7M691.3 286.8h132.2M31.1 312.7h481.2M691.3 303.6h132.2M16.6 413.6h674.7M34.7 413.6v6.4h-18.1"/>
<path d="M550.3 413.6v32.1M603 413.6v6.2h-52.7M691.3 417.7h132.2M691.3 404.3h132.2M691.3 411h64.3M707.2 417.7v19.8M721.4 417.7v19.8M739.7 417.7v19.8M755.6 404.3v41.4M691.3 432.7h132.2M691.3 427.8h132.2M691.3 423h132.2"/>
<path d="M691.3 437.5h132.2M774.9 437.5v8.2M793 423v22.7M691.3 441.6h64.3M744 441.6v4.1M783.6 441.7h.1M790.4 441.7h.1M792.9 442.3h30.6"/>
</g>
<g fill="#000" stroke="#000" stroke-width=".38">
<path d="M527.9 198.2h1.2l-.6 3.8zM524.9 208.7l.6 3.8h-1.2zM528.5 205.3l.6 3.8h-1.2zM531.9 208.7l.6 3.8h-1.2zM531.3 201.6h1.2l-.6 3.7zM563.9 202l.6 3.7h-1.3zM606 219.6l3.8 .6-3.8 .6zM609.9 209.7l3.7-.6v1.2zM613.2 220.2l3.8-.6v1.2zM640.8 209.1l3.7 .6-3.7 .6zM650 217.7l.9-.9 2.2 3.1zM524.3 235.8h1.2l-.6 3.8z"/>
<path d="M532.3 235.8h1.2l-.6 3.8zM599.3 225h1.2l-.6 3.7zM599.9 232.3l.6 3.8h-1.2zM657.3 236.1l.6 3.8h-1.2zM656.8 223.6l3.1 2.3-.8 .8zM677.7 232.2l.6 3.8h-1.2zM526.4 244.9l.6 3.8h-1.3zM532.9 244.9l.6 3.8h-1.2zM625.1 257.1l3.7 .7-3.7 .6zM632.1 257.8l3.8-.7v1.3zM656.7 259.3h1.2l-.6 3.7zM525.7 268.2h1.3l-.6 3.8z"/>
<path d="M532.5 268.2h1.3l-.6 3.8zM623.5 263.2h1.2l-.6 3.7zM624.1 270.3l.6 3.8h-1.2zM661.9 275.2l.9 .9-3.1 2.2zM677.1 263.2h1.2l-.6 3.7zM533.2 277.3l.6 3.8h-1.3zM537 277.3l.6 3.8h-1.3zM536.3 285.5h1.3l-.6 3.7zM538.9 285.5h1.2l-.6 3.7zM539.5 292.7l.6 3.7h-1.2zM542.1 288.9h1.3l-.7 3.8zM542.7 296l.7 3.7h-1.3z"/>
<path d="M563.2 292.2h1.3l-.6 3.8zM628.9 285.5l3.8-.6v1.2zM636.9 284.9l3.7 .6-3.7 .6zM652.9 284.3l3.1-2.2-2.2 3.1zM27.3 312.7l3.8-.6v1.2zM512.3 312.1l3.8 .6-3.8 .6z"/>
</g>
<!-- layer: FORMAT -->
<g fill="none" stroke="#000" stroke-width=".38">
<path d="M779.3 438.8v6.5M776.1 441.7h15M783.6 440.4l6.8-2v6.5l-6.8-1.9z"/>
<circle cx="779.3" cy="441.7" r="2.44"/>
<circle cx="779.3" cy="441.7" r="1.21"/>
</g>
<g font-size="5.3">
<text x="528.5" y="191.4">44,28</text>
<text x="532" y="196.9">45,56</text>
<text x="618.2" y="208.8">460,91</text>
<text x="588.2" y="219.3">45,20</text>
<text x="517" y="226">410,00</text>
<text x="532.8" y="231.2">71,44</text>
<text x="662.6" y="228.7">70,26</text>
<text x="586.9" y="239">47,40</text>
<text x="554.2" y="248.2">1249,98</text>
<text x="649.3" y="251.1">358,26</text>
<text x="669.8" y="251.3">461,82</text>
<text x="607.5" y="256.9">44,00</text>
<text x="518.3" y="260.2">359,44</text>
<text x="665.5" y="271.6">70,26</text>
<text x="611.1" y="277">45,00</text>
<text x="607.7" y="284.6">156,23</text>
<text x="243.5" y="311.9">6500,00</text>
<text x="520.2" y="306.2">71,44</text>
<text x="521" y="315.1">158,00</text>
<text x="526.5" y="322.1">45,56</text>
<text x="529.7" y="328.8">44,28</text>
<text x="517.5" y="379">ARCEDGES _ Shutter Size W6000 x H6000 - 4nos</text>
<text x="517.1" y="385.3">Name - Hood Cover (1250x0.9 mm)- 6500 MM L</text>
<text x="517.1" y="391.7">Material - G.I.</text>
<text x="517.3" y="397.9">Thk</text>
<text x="537.8" y="397.9">- 0.9 mm</text>
<text x="517.2" y="404.3">QTY</text>
<text x="536.8" y="404.3">- 04 NOS</text>
</g>
<text font-size="4.6" fill="#f8991e" x="694.8" y="156.3">TECHNICAL SPECIFICATION:-</text>
<text font-size="4.5" fill="#f8991e" x="696.7" y="251.2">SHUTTER SIZES :- (FOR MANUFACTURING COMPLEX)</text>
<g font-size="2.8">
<text x="693.3" y="395.1">NOTE-</text>
<text x="693.2" y="398.5">1. ALL CIVIL WORK WILL BE CLIENT'S SCOPE.</text>
<text x="693.5" y="401.9">2.IF STRUCTURE REQUIRED FOR SHUTTER IS IN CLIENT'S SCOPE.</text>
</g>
<g font-size="2.7">
<text x="18.2" y="151.5">DRAWING</text>
<text x="693.7" y="408.7">TITLE - DOOR AUTOMATION</text>
<text x="790.9" y="412.4">PVT.LTD.PUNE</text>
<text x="791" y="409.2">NIHVA TECHNOLOGIES</text>
<text x="17.1" y="417.7">NOTE :</text>
<text x="551.2" y="417.4">SPECIAL INSTRUCTION'S :</text>
<text x="693.7" y="415.4">DWG NO - NTPL- 300-PM-01</text>
<text x="791.1" y="415.7">Website - www.nihva.com</text>
<text x="709.7" y="421.3">NAME</text>
<text x="722.5" y="421.2">SIGNATURE</text>
<text x="743.3" y="421.3">DATE</text>
<text x="756.8" y="421.2">PRODUCT - MOTORIZED ROLLING SHUTTER</text>
<text x="696.4" y="426.4">DRAWN</text>
<text x="698.3" y="431.4">CHK'D</text>
<text x="711" y="431.2">B.S.</text>
<text x="711.2" y="426.5">V.W.</text>
<text x="740.8" y="431.1">10-12-2025</text>
<text x="740.9" y="426.4">08-12-2025</text>
<text x="756.8" y="426.5">PROJECT NO - NTPL- 300</text>
<text x="756.9" y="431.3">SITE LOCATION-GUJARAT</text>
<text x="794" y="426.6">REVISION - 01</text>
<text x="794.2" y="431.3">WEIGHT - 77 kg</text>
<text x="696.8" y="436.1">APPV'D</text>
<text x="711.2" y="436.1">V.T.</text>
<text x="740.7" y="435.9">10-12-2025</text>
<text x="756.8" y="435.9">MATERIAL - MS</text>
<text x="794.1" y="436.2">QTY - 04 NOS</text>
<text x="692.1" y="440.4">IF ANY QUERIES CONTACT - Design@nihva.com</text>
<text x="756.8" y="440.5">PROJECTION</text>
<text x="756.8" y="443.8">METHOD</text>
<text x="794.5" y="441">SCALE :</text>
<text x="692.1" y="444.6">ALL DIMENSIONS ARE IN 'MM'</text>
<text x="745.6" y="444.5">A2</text>
<text x="794.9" y="444.9">SHEET 1 OF 1</text>
</g>
<g font-size="2.6">
<text x="694.1" y="166.6">SR.</text>
<text x="709.6" y="166.7">SPECIFICATION</text>
<text x="784.2" y="166.6">DETAILS</text>
<text x="704.8" y="173.2">DESCRIPTION &amp; DRIVE</text>
<text x="743.5" y="172.3">MOTORIZED ROLLING SHUTTER (INDIRECT DRIVE)</text>
<text x="696.6" y="174.2">1.</text>
<text x="696.6" y="181.1">2.</text>
<text x="704.8" y="180.5">LOCATION AREA</text>
<text x="743.5" y="180.5">INSIDE AREA / OUTSIDE AREA</text>
<text x="696.6" y="188.3">3.</text>
<text x="704.8" y="187.7">MOUNTING SURFACE</text>
<text x="743.6" y="187.7">SIDE BRACKETS: OPTIONAL = ON CONCRETE/STEEL&amp;SIDE</text>
<text x="696.6" y="195.5">4.</text>
<text x="704.7" y="194.9">SLAT</text>
<text x="743.5" y="194.8">GI SLAT- 1.2MM THICK (75 MM WIDTH)</text>
<text x="696.6" y="202.3">5.</text>
<text x="704.7" y="201.8">BOTTOM PROFILE</text>
<text x="743.5" y="201.8">MS PLATE100 x 3.15 MM THICK WITH ANGLE 35X35X5 MM .</text>
<text x="704.8" y="209">GUIDE PROFILE</text>
<text x="696.6" y="210.1">6.</text>
<text x="704.7" y="215.5">HOOD COVER &amp; MOTOR</text>
<text x="743.3" y="210.2">M.S.&quot;</text>
<text x="751.7" y="210.2">T &quot; SHAPED PROFILE 100X150X3 MM THICK.</text>
<text x="696.6" y="216.7">7.</text>
<text x="704.8" y="218.6">COVER</text>
<text x="743.5" y="216.3">MADE OF GI SHEET THICKNESS 0.9 MM.</text>
<text x="696.5" y="223.8">8.</text>
<text x="704.7" y="224.2">SURFACE FINISH</text>
<text x="744" y="223.9">SYNTHETIC ENAMEL PAINT</text>
<text x="695.7" y="232.2">9.</text>
<text x="704.4" y="232.4">PUSH BOTTON</text>
<text x="743.6" y="232.2">3 WAY PUSH BUTTON ON BOTH SIDE</text>
<text x="707.2" y="261.3">SR.</text>
<text x="723.4" y="261.3">CLEAR WIDTH</text>
<text x="761.5" y="261.2">CLEAR HEIGHT</text>
<text x="796.4" y="261.3">QTY.</text>
<text x="707.6" y="268.4">01</text>
<text x="726.6" y="267.5">6000 mm</text>
<text x="765.5" y="267.7">6000 mm</text>
<text x="797.3" y="267.8">04</text>
<text x="694.4" y="284.1">RIVISION.</text>
<text x="808.6" y="284.5">DATE</text>
<text x="692.7" y="292.6">REV 01 : SLAT THICKNESS CHANGE 1MM TO 1.2MM</text>
<text x="807.2" y="293.9">03-12-2025</text>
<text x="703.7" y="295.8">BOTTOM PLATE THICKNESS CHANGE 2.5MM TO 3.15MM</text>
<text x="703.7" y="298.9">ANGLE STIFFENER CHANGE 35X35X3 MM TO 35X35X5 MM</text>
<text x="38.1" y="419.9">GALVANISATION SHALL BE MIN 230 g/SQ.M</text>
<text x="38.1" y="423.1">PUSH BUTTON BOTH SIDE</text>
</g>
</svg>
